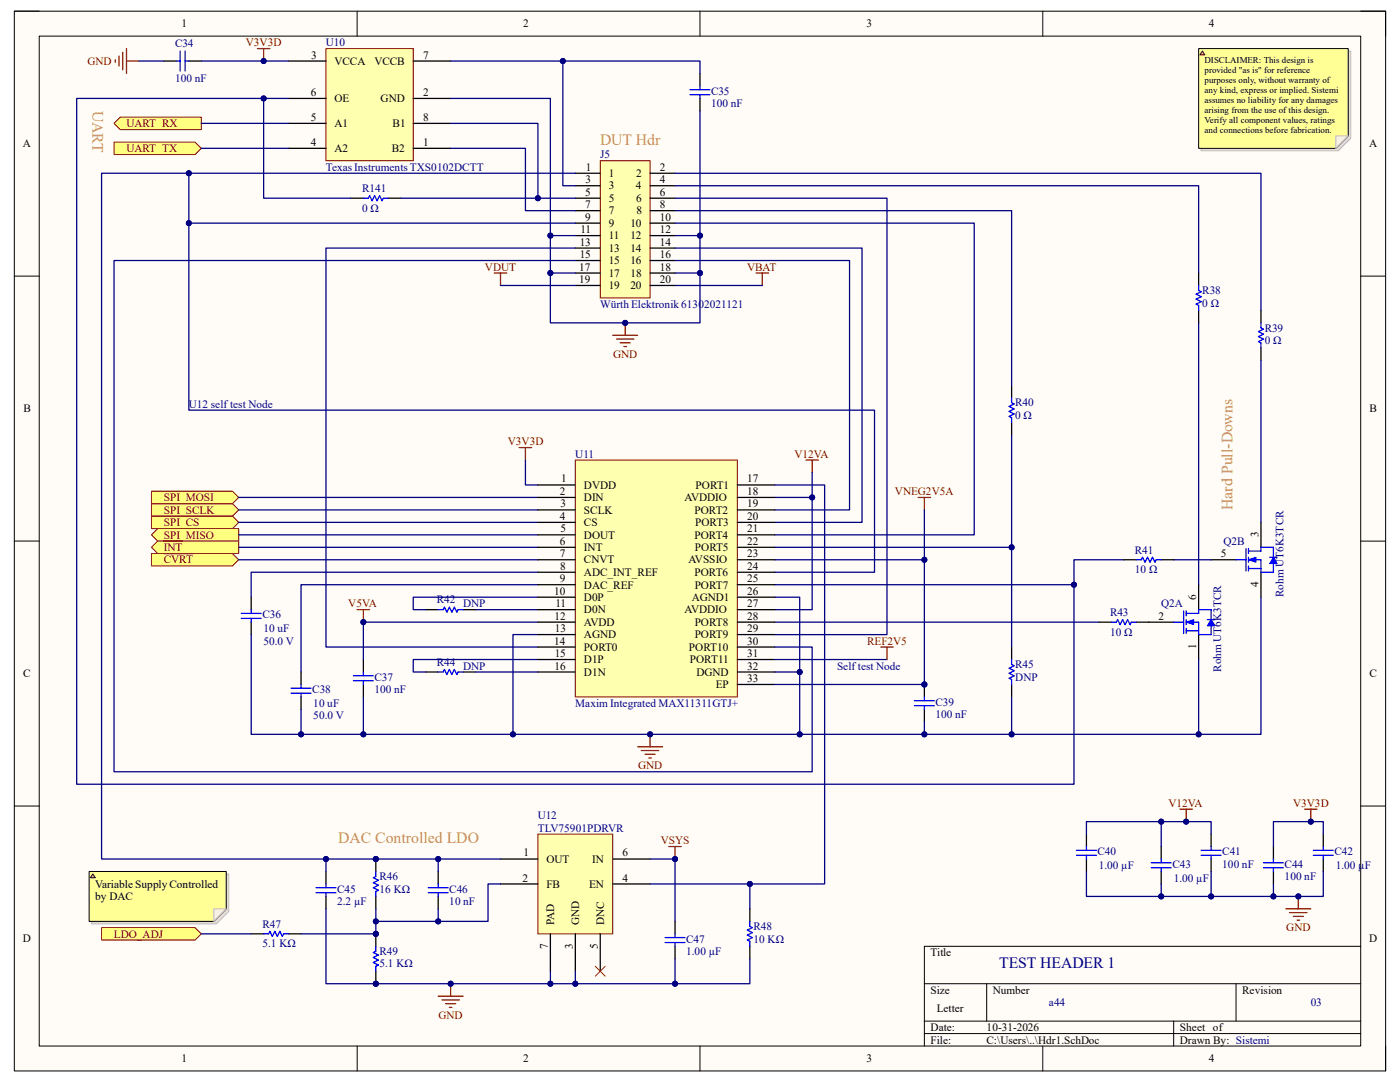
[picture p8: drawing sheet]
<svg xmlns="http://www.w3.org/2000/svg" width="279mm" height="216mm" viewBox="0 0 279 216" stroke-linecap="round" stroke-linejoin="round" font-family="sans-serif">
<path d="M2.9 2.2h273.6v211.5h-273.6z" fill-rule="evenodd" fill="#fffcf8"/>
<path d="M2.9 2.2h273.6v211.5h-273.6z" fill="none" stroke="#000" stroke-width=".2"/>
<path d="M7.8 7.2h263.8v201.5h-263.8z" fill-rule="evenodd" fill="#fffcf8"/>
<g fill="none" stroke="#000" stroke-width=".2">
<path d="M2.9 2.2h4.9M7.8 7.2h263.8v201.5h-263.8zM71.3 2.2v5M139.7 2.2v5M208.1 2.2v5M271.6 2.2h4.9v5M2.9 55.1h4.9M271.6 55.1h4.9M2.9 108h4.9M271.6 108h4.9M2.9 160.8h4.9M271.6 160.8h4.9"/>
<path d="M184.5 196.3h87.1M196.9 196.3v7.5M246.7 196.3v7.5M271.6 188.8h-87.1v19.9M71.3 208.7v5M139.7 208.7v5M184.5 203.8h87.1M184.5 206.2h87.1M208.1 208.7v5M234.2 203.8v4.9M276.5 208.7v5"/>
</g>
<path d="M127.3 149h4.9M128 149.8h3.5M128.7 150.5h2M129.5 151.3h.5M129.7 146.5v2.5" fill="none" stroke="#800000" stroke-width=".25"/>
<circle cx="129.7" cy="146.5" r=".5" fill="#000080"/>
<circle cx="129.7" cy="146.5" r=".5" fill="none" stroke="#000080" stroke-width=".2"/>
<path d="M122.3 66.9h5M123 67.7h3.5M123.8 68.4h2M124.5 69.2h.5M124.8 64.4v2.5" fill="none" stroke="#800000" stroke-width=".25"/>
<circle cx="124.8" cy="64.4" r=".5" fill="#000080"/>
<circle cx="124.8" cy="64.4" r=".5" fill="none" stroke="#000080" stroke-width=".2"/>
<path d="M260.4 161.5h2.4M261.6 161.5v2.4" fill="none" stroke="#800000" stroke-width=".25"/>
<circle cx="261.6" cy="163.9" r=".5" fill="#000080"/>
<circle cx="261.6" cy="163.9" r=".5" fill="none" stroke="#000080" stroke-width=".2"/>
<path d="M254.1 168.9v2.5M254.1 173.9v2.5M264.1 166.4v2.5M264.1 171.4v2.5" fill="none" stroke="#000" stroke-width=".25"/>
<path d="M252.1 173.2h4M252.1 172.2h4M254.1 171.4v.8M254.1 173.2v.7M262.1 169.7h4M262.1 170.7h4M264.1 168.9v.8M264.1 170.7v.7" fill="none" stroke="#00f" stroke-width=".25"/>
<path d="M98.6 54.5h2.5M99.9 54.5v2.5M150.9 54.5h2.5M152.1 54.5v2.5" fill="none" stroke="#800000" stroke-width=".25"/>
<path d="M30.2 100.5h16.2l1.2 1.2-1.2 1.3h-16.2z" fill-rule="evenodd" fill="#ffff80"/>
<path d="M30.2 100.5h16.2l1.2 1.2-1.2 1.3h-16.2z" fill="none" stroke="#800000" stroke-width=".2"/>
<path d="M30.2 98h16.2l1.2 1.3-1.2 1.2h-16.2z" fill-rule="evenodd" fill="#ffff80"/>
<path d="M30.2 98h16.2l1.2 1.3-1.2 1.2h-16.2z" fill="none" stroke="#800000" stroke-width=".2"/>
<path d="M241.7 166.4v2.5M241.7 171.4v2.5" fill="none" stroke="#000" stroke-width=".25"/>
<path d="M236.2 121.9v4.5M236.7 124.1h2.5v2.5M236.7 125.9h2.5M236.7 121.9v1M236.7 123.6v1M236.7 125.4v1M239.2 121.7v.7h-2.5M239.7 170.7h4M239.7 169.7h4M241.7 168.9v.8M241.7 170.7v.7" fill="none" stroke="#00f" stroke-width=".25"/>
<path d="M241.7 123.6l.7 1.3h-1.4z" fill="#00f"/>
<path d="M241.7 123.6l.7 1.3h-1.4z" fill="none" stroke="#00f" stroke-width=".2"/>
<path d="M241 123.6h1.4" fill="none" stroke="#00f" stroke-width=".25"/>
<path d="M236.7 124.1l1.5-.5v1z" fill="#00f"/>
<path d="M236.7 124.1l1.5-.5v1z" fill="none" stroke="#00f" stroke-width=".2"/>
<path d="M239.2 116.7v5M229.3 124.1h4.9M239.2 126.6v5" fill="none" stroke="#000" stroke-width=".25"/>
<path d="M248.7 109.5v4.4M249.2 111.7h2.5v2.5M249.2 113.4h2.5M249.2 109.5v1M249.2 111.2v1M249.2 112.9v1M251.7 109.2v.8h-2.5M234.2 124.1h2M239.2 121.7h2.5v1.9M241.7 124.9v1.7h-2.5" fill="none" stroke="#00f" stroke-width=".25"/>
<path d="M254.1 111.2l.8 1.2h-1.5z" fill="#00f"/>
<path d="M254.1 111.2l.8 1.2h-1.5z" fill="none" stroke="#00f" stroke-width=".2"/>
<path d="M253.4 111.2h1.5" fill="none" stroke="#00f" stroke-width=".25"/>
<path d="M249.2 111.7l1.5-.5v1z" fill="#00f"/>
<path d="M249.2 111.7l1.5-.5v1z" fill="none" stroke="#00f" stroke-width=".2"/>
<g fill="none" stroke="#000" stroke-width=".25">
<path d="M239.2 54.5v2.5M239.2 61.9v2.5M251.7 61.9v2.5M251.7 69.4v2.5M241.7 111.7h5M251.7 104.2v5M251.7 114.2v5M65.1 173.9v2.5M65.1 178.9v2.5M87.5 173.9v2.5M87.5 178.9v2.5M134.7 183.9v2.4"/>
<path d="M134.7 188.8v2.5"/>
</g>
<g fill="none" stroke="#00f" stroke-width=".25">
<path d="M239.2 57v1l.5 .2-1 .5 1 .5-1 .5 1 .5-1 .5 .5 .2v1M251.7 64.4v1l.4 .3-.9 .5 .9 .5-.9 .5 .9 .5-.9 .5 .5 .2v1M246.7 111.7h2M251.7 109.2h2.4v2M254.1 112.4v1.8h-2.4M63.1 177.1h3.9M63.1 178.1h3.9M65.1 176.4v.7M65.1 178.1v.8M85.5 177.1h3.9M85.5 178.1h3.9M87.5 176.4v.7"/>
<path d="M87.5 178.1v.8M132.7 187.1h4M132.7 188.1h4M134.7 186.3v.8M134.7 188.1v.7"/>
</g>
<circle cx="75" cy="171.4" r=".5" fill="#000080"/>
<circle cx="75" cy="171.4" r=".5" fill="none" stroke="#000080" stroke-width=".2"/>
<path d="M75 171.4v2.5" fill="none" stroke="#000" stroke-width=".25"/>
<circle cx="75" cy="171.4" r=".5" fill="#000080"/>
<circle cx="75" cy="171.4" r=".5" fill="none" stroke="#000080" stroke-width=".2"/>
<path d="M75 178.9v2.5" fill="none" stroke="#000" stroke-width=".25"/>
<path d="M75 173.9v1l-.5 .2 1 .5-1 .5 1 .5-1 .5 1 .5-.5 .3v1" fill="none" stroke="#00f" stroke-width=".25"/>
<circle cx="75" cy="186.3" r=".5" fill="#000080"/>
<circle cx="75" cy="186.3" r=".5" fill="none" stroke="#000080" stroke-width=".2"/>
<circle cx="75" cy="196.3" r=".5" fill="#000080"/>
<circle cx="75" cy="196.3" r=".5" fill="none" stroke="#000080" stroke-width=".2"/>
<path d="M75 186.3v2.5" fill="none" stroke="#000" stroke-width=".25"/>
<circle cx="75" cy="186.3" r=".5" fill="#000080"/>
<circle cx="75" cy="186.3" r=".5" fill="none" stroke="#000080" stroke-width=".2"/>
<path d="M75 193.8v2.5" fill="none" stroke="#000" stroke-width=".25"/>
<circle cx="75" cy="196.3" r=".5" fill="#000080"/>
<circle cx="75" cy="196.3" r=".5" fill="none" stroke="#000080" stroke-width=".2"/>
<path d="M52.6 186.3h1l.3-.5 .5 1 .5-1 .5 1 .4-1 .5 1 .3-.5h1M75 188.8v1l-.5 .3 1 .5-1 .5 1 .5-1 .5 1 .5-.5 .2v1" fill="none" stroke="#00f" stroke-width=".25"/>
<path d="M50.1 186.3h2.5M57.6 186.3h2.5" fill="none" stroke="#000" stroke-width=".25"/>
<path d="M87.5 198.8h4.9M88.2 199.5h3.5M89.9 196.3v2.5M88.9 200.3h2M89.7 201h.5" fill="none" stroke="#800000" stroke-width=".25"/>
<circle cx="89.9" cy="196.3" r=".5" fill="#000080"/>
<circle cx="89.9" cy="196.3" r=".5" fill="none" stroke="#000080" stroke-width=".2"/>
<path d="M30.2 103h16.2l1.2 1.2-1.2 1.3h-16.2z" fill-rule="evenodd" fill="#ffff80"/>
<path d="M30.2 103h16.2l1.2 1.2-1.2 1.3h-16.2z" fill="none" stroke="#800000" stroke-width=".2"/>
<path d="M133.5 168.9h2.5M134.7 168.9v2.5" fill="none" stroke="#800000" stroke-width=".25"/>
<circle cx="134.7" cy="171.4" r=".5" fill="#000080"/>
<circle cx="134.7" cy="171.4" r=".5" fill="none" stroke="#000080" stroke-width=".2"/>
<path d="M259.1 178.9v2.5M256.6 181.4h5M257.4 182.1h3.5M258.1 182.9h2M258.9 183.6h.5" fill="none" stroke="#800000" stroke-width=".25"/>
<circle cx="259.1" cy="178.9" r=".5" fill="#000080"/>
<circle cx="259.1" cy="178.9" r=".5" fill="none" stroke="#000080" stroke-width=".2"/>
<path d="M103.6 89.3h2.5M104.9 89.3v2.5" fill="none" stroke="#800000" stroke-width=".25"/>
<path d="M30.2 106.7l1.3-1.2h16.1v2.5h-16.1z" fill-rule="evenodd" fill="#ffff80"/>
<path d="M30.2 106.7l1.3-1.2h16.1v2.5h-16.1z" fill="none" stroke="#800000" stroke-width=".2"/>
<path d="M31.5 108h16.1v2.5h-16.1l-1.3-1.3z" fill-rule="evenodd" fill="#ffff80"/>
<path d="M31.5 108h16.1v2.5h-16.1l-1.3-1.3z" fill="none" stroke="#800000" stroke-width=".2"/>
<path d="M32.7 108h3.7" fill="none" stroke="#800000" stroke-width=".25"/>
<path d="M50.1 119.2v2.5M50.1 124.1v2.5M60.1 134.1v2.5M60.1 139.1v2.5M231.7 168.9v2.5M231.7 173.9v2.5M149.6 181.4v2.5M149.6 188.8v2.5" fill="none" stroke="#000" stroke-width=".25"/>
<g fill="none" stroke="#00f" stroke-width=".25">
<path d="M48.1 122.4h4M48.1 123.4h4M50.1 121.7v.7M50.1 123.4v.7M58.1 137.3h4M58.1 138.3h4M60.1 136.6v.7M60.1 138.3v.8M229.8 172.2h3.9M229.8 173.2h3.9M231.7 171.4v.8M231.7 173.2v.7"/>
<path d="M149.6 183.9v.9l.5 .3-.9 .5 .9 .5-.9 .5 .9 .5-.9 .5 .4 .2v1"/>
</g>
<path d="M30.2 110.5h16.2l1.2 1.2-1.2 1.2h-16.2z" fill-rule="evenodd" fill="#ffff80"/>
<path d="M30.2 110.5h16.2l1.2 1.2-1.2 1.2h-16.2z" fill="none" stroke="#800000" stroke-width=".2"/>
<path d="M32.7 110.5h6" fill="none" stroke="#800000" stroke-width=".25"/>
<path d="M216.8 166.4v2.5M216.8 171.4v2.5" fill="none" stroke="#000" stroke-width=".25"/>
<path d="M214.8 169.7h4M214.8 170.7h4M216.8 168.9v.8M216.8 170.7v.7" fill="none" stroke="#00f" stroke-width=".25"/>
<path d="M107.3 166.4h15v19.9h-15z" fill-rule="evenodd" fill="#ffffb0"/>
<path d="M107.3 166.4h15v19.9h-15z" fill="none" stroke="#800000" stroke-width=".2"/>
<g fill="none" stroke="#000" stroke-width=".25">
<path d="M201.9 76.9v2.5M201.9 84.3v2.5M85 121.7h2.4M85 134.1h2.4M92.4 121.7h2.5M92.4 134.1h2.5M201.9 129.1v2.5M201.9 136.6v2.5M99.9 176.4h7.4M99.9 171.4h7.5M122.3 171.4h7.4M122.3 176.4h7.4"/>
<path d="M109.8 186.3v7.5M114.8 186.3v7.5M119.8 186.3v7.5"/>
</g>
<path d="M201.9 79.4v.9l.5 .3-1 .5 1 .5-1 .5 1 .5-1 .5 .5 .2v1M87.4 121.7h1l.3-.5 .5 .9 .5-.9 .5 .9 .5-.9 .5 .9 .2-.4h1M87.4 134.1h1l.3-.5 .5 1 .5-1 .5 1 .5-1 .5 1 .2-.5h1M201.9 131.6v1l.5 .2-1 .5 1 .5-1 .5 1 .5-1 .5 .5 .3v1" fill="none" stroke="#00f" stroke-width=".25"/>
<path d="M160.8 91.8h2.5M162.1 91.8v2.5M71.3 121.7h2.5M72.5 121.7v2.4" fill="none" stroke="#800000" stroke-width=".25"/>
<circle cx="72.5" cy="124.1" r=".5" fill="#000080"/>
<circle cx="72.5" cy="124.1" r=".5" fill="none" stroke="#000080" stroke-width=".2"/>
<path d="M72.5 131.6v2.5M72.5 136.6v2.5" fill="none" stroke="#000" stroke-width=".25"/>
<path d="M70.5 135.8h4M70.5 134.8h4M72.5 134.1v.7M72.5 135.8v.8" fill="none" stroke="#00f" stroke-width=".25"/>
<path d="M183.2 99.3h2.5M184.5 99.3v2.4" fill="none" stroke="#800000" stroke-width=".25"/>
<circle cx="184.5" cy="136.6" r=".5" fill="#000080"/>
<circle cx="184.5" cy="136.6" r=".5" fill="none" stroke="#000080" stroke-width=".2"/>
<path d="M184.5 136.6v2.5" fill="none" stroke="#000" stroke-width=".25"/>
<circle cx="184.5" cy="136.6" r=".5" fill="#000080"/>
<circle cx="184.5" cy="136.6" r=".5" fill="none" stroke="#000080" stroke-width=".2"/>
<path d="M184.5 141.6v2.4" fill="none" stroke="#000" stroke-width=".25"/>
<path d="M182.5 139.8h4M184.5 139.1v.7M182.5 140.8h4M184.5 140.8v.8" fill="none" stroke="#00f" stroke-width=".25"/>
<path d="M65.1 9.7h17.4v22.4h-17.4z" fill-rule="evenodd" fill="#ffffb0"/>
<path d="M65.1 9.7h17.4v22.4h-17.4z" fill="none" stroke="#800000" stroke-width=".2"/>
<path d="M57.6 12.2h7.5M57.6 19.6h7.5M82.5 12.2h7.4M82.5 19.6h7.4M57.6 24.6h7.5M57.6 29.6h7.5M82.5 24.6h7.4M82.5 29.6h7.4" fill="none" stroke="#000" stroke-width=".25"/>
<path d="M51.4 9.7h2.5M52.6 9.7v2.5" fill="none" stroke="#800000" stroke-width=".25"/>
<circle cx="52.6" cy="12.2" r=".5" fill="#000080"/>
<circle cx="52.6" cy="12.2" r=".5" fill="none" stroke="#000080" stroke-width=".2"/>
<path d="M22.8 24.6l1.2-1.2h16.2v2.5h-16.2z" fill-rule="evenodd" fill="#ffff80"/>
<path d="M22.8 24.6l1.2-1.2h16.2v2.5h-16.2z" fill="none" stroke="#800000" stroke-width=".2"/>
<path d="M22.8 28.4h16.1l1.3 1.2-1.3 1.2h-16.1z" fill-rule="evenodd" fill="#ffff80"/>
<path d="M22.8 28.4h16.1l1.3 1.2-1.3 1.2h-16.1z" fill="none" stroke="#800000" stroke-width=".2"/>
<path d="M32.7 12.2h2.5M37.7 12.2h2.5M139.7 14.7v2.5M139.7 19.6v2.5" fill="none" stroke="#000" stroke-width=".25"/>
<path d="M35.2 12.2h.7M35.9 10.2v4M36.9 10.2v4M36.9 12.2h.8M137.7 18.9h4M137.7 17.9h4M139.7 17.2v.7M139.7 18.9v.7" fill="none" stroke="#00f" stroke-width=".25"/>
<path d="M23 11.9v.5M23.8 11.2v2M24.5 10.4v3.5M25.2 9.7v5M25.2 12.2h2.5" fill="none" stroke="#800000" stroke-width=".25"/>
<path d="M119.8 32.1h9.9v27.4h-9.9z" fill-rule="evenodd" fill="#ffffb0"/>
<path d="M119.8 32.1h9.9v27.4h-9.9z" fill="none" stroke="#800000" stroke-width=".2"/>
<g fill="none" stroke="#000" stroke-width=".25">
<path d="M114.8 34.6h5M114.8 37.1h5M114.8 39.5h5M129.7 34.6h5M129.7 37.1h5M129.7 39.5h5M114.8 42h5M114.8 44.5h5M114.8 47h5M114.8 49.5h5M114.8 52h5M114.8 54.5h5"/>
<path d="M114.8 57h5M129.7 42h5M129.7 44.5h5M129.7 47h5M129.7 49.5h5M129.7 52h5M129.7 54.5h5M129.7 57h5"/>
</g>
<path d="M99.9 57h14.9M114.8 54.5h-5v9.9h29.9v-9.9h-5M134.7 57h17.4" fill="none" stroke="#000080" stroke-width=".25"/>
<circle cx="139.7" cy="54.5" r=".5" fill="#000080"/>
<circle cx="139.7" cy="54.5" r=".5" fill="none" stroke="#000080" stroke-width=".2"/>
<circle cx="124.8" cy="64.4" r=".5" fill="#000080"/>
<circle cx="124.8" cy="64.4" r=".5" fill="none" stroke="#000080" stroke-width=".2"/>
<circle cx="109.8" cy="54.5" r=".5" fill="#000080"/>
<circle cx="109.8" cy="54.5" r=".5" fill="none" stroke="#000080" stroke-width=".2"/>
<path d="M134.7 47h5v7.5" fill="none" stroke="#000080" stroke-width=".25"/>
<circle cx="139.7" cy="54.5" r=".5" fill="#000080"/>
<circle cx="139.7" cy="54.5" r=".5" fill="none" stroke="#000080" stroke-width=".2"/>
<circle cx="139.7" cy="47" r=".5" fill="#000080"/>
<circle cx="139.7" cy="47" r=".5" fill="none" stroke="#000080" stroke-width=".2"/>
<path d="M114.8 47h-5v7.5" fill="none" stroke="#000080" stroke-width=".25"/>
<circle cx="109.8" cy="54.5" r=".5" fill="#000080"/>
<circle cx="109.8" cy="54.5" r=".5" fill="none" stroke="#000080" stroke-width=".2"/>
<circle cx="109.8" cy="47" r=".5" fill="#000080"/>
<circle cx="109.8" cy="47" r=".5" fill="none" stroke="#000080" stroke-width=".2"/>
<path d="M134.7 37.1h104.5v17.4M134.7 34.6h117v27.3M239.2 64.4v52.3M251.7 71.9v32.3M87.5 171.4v2.5" fill="none" stroke="#000080" stroke-width=".25"/>
<circle cx="87.4" cy="171.4" r=".5" fill="#000080"/>
<circle cx="87.4" cy="171.4" r=".5" fill="none" stroke="#000080" stroke-width=".2"/>
<path d="M65.1 171.4v2.5" fill="none" stroke="#000080" stroke-width=".25"/>
<circle cx="65.1" cy="171.4" r=".5" fill="#000080"/>
<circle cx="65.1" cy="171.4" r=".5" fill="none" stroke="#000080" stroke-width=".2"/>
<path d="M75 183.9v2.4h-14.9" fill="none" stroke="#000080" stroke-width=".25"/>
<circle cx="75" cy="186.3" r=".5" fill="#000080"/>
<circle cx="75" cy="186.3" r=".5" fill="none" stroke="#000080" stroke-width=".2"/>
<circle cx="75" cy="183.9" r=".5" fill="#000080"/>
<circle cx="75" cy="183.9" r=".5" fill="none" stroke="#000080" stroke-width=".2"/>
<path d="M75 181.4v2.5h12.5v-2.5" fill="none" stroke="#000080" stroke-width=".25"/>
<circle cx="75" cy="183.9" r=".5" fill="#000080"/>
<circle cx="75" cy="183.9" r=".5" fill="none" stroke="#000080" stroke-width=".2"/>
<circle cx="87.5" cy="183.9" r=".5" fill="#000080"/>
<circle cx="87.5" cy="183.9" r=".5" fill="none" stroke="#000080" stroke-width=".2"/>
<path d="M264.1 166.4v-2.5h-10v5" fill="none" stroke="#000080" stroke-width=".25"/>
<circle cx="261.6" cy="163.9" r=".5" fill="#000080"/>
<circle cx="261.6" cy="163.9" r=".5" fill="none" stroke="#000080" stroke-width=".2"/>
<path d="M154.6 134.1h5v12.4" fill="none" stroke="#000080" stroke-width=".25"/>
<circle cx="159.6" cy="134.1" r=".5" fill="#000080"/>
<circle cx="159.6" cy="134.1" r=".5" fill="none" stroke="#000080" stroke-width=".2"/>
<circle cx="159.6" cy="146.5" r=".5" fill="#000080"/>
<circle cx="159.6" cy="146.5" r=".5" fill="none" stroke="#000080" stroke-width=".2"/>
<path d="M107.4 126.6h-5v19.9" fill="none" stroke="#000080" stroke-width=".25"/>
<circle cx="102.4" cy="146.5" r=".5" fill="#000080"/>
<circle cx="102.4" cy="146.5" r=".5" fill="none" stroke="#000080" stroke-width=".2"/>
<path d="M114.8 49.5h-49.7v79.6h42.3M264.1 173.9v5h-10v-2.5" fill="none" stroke="#000080" stroke-width=".25"/>
<circle cx="254.1" cy="178.9" r=".5" fill="#000080"/>
<circle cx="254.1" cy="178.9" r=".5" fill="none" stroke="#000080" stroke-width=".2"/>
<circle cx="259.1" cy="178.9" r=".5" fill="#000080"/>
<circle cx="259.1" cy="178.9" r=".5" fill="none" stroke="#000080" stroke-width=".2"/>
<path d="M134.7 52h34.8v49.7h-14.9M134.7 49.5h37.3v54.7h-17.4M47.6 99.3h59.8M104.9 91.8v5h2.5M47.6 101.7h59.8M47.6 104.2h59.8M47.6 106.7h59.8M47.6 109.2h59.8M231.7 176.4v2.5h22.4" fill="none" stroke="#000080" stroke-width=".25"/>
<circle cx="231.7" cy="178.9" r=".5" fill="#000080"/>
<circle cx="231.7" cy="178.9" r=".5" fill="none" stroke="#000080" stroke-width=".2"/>
<circle cx="241.7" cy="178.9" r=".5" fill="#000080"/>
<circle cx="241.7" cy="178.9" r=".5" fill="none" stroke="#000080" stroke-width=".2"/>
<circle cx="254.1" cy="178.9" r=".5" fill="#000080"/>
<circle cx="254.1" cy="178.9" r=".5" fill="none" stroke="#000080" stroke-width=".2"/>
<path d="M241.7 173.9v5" fill="none" stroke="#000080" stroke-width=".25"/>
<circle cx="241.7" cy="178.9" r=".5" fill="#000080"/>
<circle cx="241.7" cy="178.9" r=".5" fill="none" stroke="#000080" stroke-width=".2"/>
<path d="M241.7 166.4v-2.5h-10v5" fill="none" stroke="#000080" stroke-width=".25"/>
<circle cx="236.7" cy="163.9" r=".5" fill="#000080"/>
<circle cx="236.7" cy="163.9" r=".5" fill="none" stroke="#000080" stroke-width=".2"/>
<circle cx="231.7" cy="163.9" r=".5" fill="#000080"/>
<circle cx="231.7" cy="163.9" r=".5" fill="none" stroke="#000080" stroke-width=".2"/>
<path d="M162.1 94.3v27.4h-7.5" fill="none" stroke="#000080" stroke-width=".25"/>
<circle cx="162.1" cy="99.3" r=".5" fill="#000080"/>
<circle cx="162.1" cy="99.3" r=".5" fill="none" stroke="#000080" stroke-width=".2"/>
<path d="M154.6 99.3h7.5" fill="none" stroke="#000080" stroke-width=".25"/>
<circle cx="162.1" cy="99.3" r=".5" fill="#000080"/>
<circle cx="162.1" cy="99.3" r=".5" fill="none" stroke="#000080" stroke-width=".2"/>
<path d="M149.6 191.3v5h-14.9" fill="none" stroke="#000080" stroke-width=".25"/>
<circle cx="134.7" cy="196.3" r=".5" fill="#000080"/>
<circle cx="134.7" cy="196.3" r=".5" fill="none" stroke="#000080" stroke-width=".2"/>
<path d="M47.6 111.7h59.8M107.4 116.7h-47.3v17.4M107.4 114.2h-57.3v5M239.2 131.6v14.9" fill="none" stroke="#000080" stroke-width=".25"/>
<circle cx="239.2" cy="146.5" r=".5" fill="#000080"/>
<circle cx="239.2" cy="146.5" r=".5" fill="none" stroke="#000080" stroke-width=".2"/>
<path d="M134.7 39.5h42.3v87.1h-22.4M134.7 44.5h59.7v62.2h-39.8M234.2 111.7h7.5M231.7 163.9h-14.9v2.5" fill="none" stroke="#000080" stroke-width=".25"/>
<circle cx="231.7" cy="163.9" r=".5" fill="#000080"/>
<circle cx="231.7" cy="163.9" r=".5" fill="none" stroke="#000080" stroke-width=".2"/>
<path d="M216.8 173.9v5h14.9" fill="none" stroke="#000080" stroke-width=".25"/>
<circle cx="231.7" cy="178.9" r=".5" fill="#000080"/>
<circle cx="231.7" cy="178.9" r=".5" fill="none" stroke="#000080" stroke-width=".2"/>
<path d="M114.8 44.5h-77.1v37.3h136.8v32.4h-19.9" fill="none" stroke="#000080" stroke-width=".25"/>
<circle cx="37.7" cy="44.5" r=".5" fill="#000080"/>
<circle cx="37.7" cy="44.5" r=".5" fill="none" stroke="#000080" stroke-width=".2"/>
<path d="M65.1 181.4v14.9h69.6v-5" fill="none" stroke="#000080" stroke-width=".25"/>
<circle cx="75" cy="196.3" r=".5" fill="#000080"/>
<circle cx="75" cy="196.3" r=".5" fill="none" stroke="#000080" stroke-width=".2"/>
<circle cx="89.9" cy="196.3" r=".5" fill="#000080"/>
<circle cx="89.9" cy="196.3" r=".5" fill="none" stroke="#000080" stroke-width=".2"/>
<circle cx="109.8" cy="196.3" r=".5" fill="#000080"/>
<circle cx="109.8" cy="196.3" r=".5" fill="none" stroke="#000080" stroke-width=".2"/>
<circle cx="114.8" cy="196.3" r=".5" fill="#000080"/>
<circle cx="114.8" cy="196.3" r=".5" fill="none" stroke="#000080" stroke-width=".2"/>
<circle cx="134.7" cy="196.3" r=".5" fill="#000080"/>
<circle cx="134.7" cy="196.3" r=".5" fill="none" stroke="#000080" stroke-width=".2"/>
<path d="M99.9 176.4h-2.5v7.5h-9.9" fill="none" stroke="#000080" stroke-width=".25"/>
<circle cx="87.5" cy="183.9" r=".5" fill="#000080"/>
<circle cx="87.5" cy="183.9" r=".5" fill="none" stroke="#000080" stroke-width=".2"/>
<path d="M129.7 171.4h5v12.5" fill="none" stroke="#000080" stroke-width=".25"/>
<circle cx="134.7" cy="171.4" r=".5" fill="#000080"/>
<circle cx="134.7" cy="171.4" r=".5" fill="none" stroke="#000080" stroke-width=".2"/>
<path d="M109.8 193.8v2.5" fill="none" stroke="#000080" stroke-width=".25"/>
<circle cx="109.8" cy="196.3" r=".5" fill="#000080"/>
<circle cx="109.8" cy="196.3" r=".5" fill="none" stroke="#000080" stroke-width=".2"/>
<path d="M114.8 193.8v2.5" fill="none" stroke="#000080" stroke-width=".25"/>
<circle cx="114.8" cy="196.3" r=".5" fill="#000080"/>
<circle cx="114.8" cy="196.3" r=".5" fill="none" stroke="#000080" stroke-width=".2"/>
<path d="M129.7 176.4h19.9" fill="none" stroke="#000080" stroke-width=".25"/>
<circle cx="149.6" cy="176.4" r=".5" fill="#000080"/>
<circle cx="149.6" cy="176.4" r=".5" fill="none" stroke="#000080" stroke-width=".2"/>
<path d="M60.1 141.6v4.9" fill="none" stroke="#000080" stroke-width=".25"/>
<circle cx="60.1" cy="146.5" r=".5" fill="#000080"/>
<circle cx="60.1" cy="146.5" r=".5" fill="none" stroke="#000080" stroke-width=".2"/>
<path d="M107.4 119.2h-24.9v2.5h2.5M94.9 121.7h12.5M94.9 134.1h12.5M107.4 131.6h-24.9v2.5h2.5M201.9 139.1v7.4" fill="none" stroke="#000080" stroke-width=".25"/>
<circle cx="201.9" cy="146.5" r=".5" fill="#000080"/>
<circle cx="201.9" cy="146.5" r=".5" fill="none" stroke="#000080" stroke-width=".2"/>
<path d="M154.6 109.2h47.3v19.9" fill="none" stroke="#000080" stroke-width=".25"/>
<circle cx="201.9" cy="109.2" r=".5" fill="#000080"/>
<circle cx="201.9" cy="109.2" r=".5" fill="none" stroke="#000080" stroke-width=".2"/>
<path d="M201.9 86.8v22.4" fill="none" stroke="#000080" stroke-width=".25"/>
<circle cx="201.9" cy="109.2" r=".5" fill="#000080"/>
<circle cx="201.9" cy="109.2" r=".5" fill="none" stroke="#000080" stroke-width=".2"/>
<path d="M134.7 42h67.2v34.9M184.5 101.7v10h-29.9" fill="none" stroke="#000080" stroke-width=".25"/>
<circle cx="184.5" cy="111.7" r=".5" fill="#000080"/>
<circle cx="184.5" cy="111.7" r=".5" fill="none" stroke="#000080" stroke-width=".2"/>
<path d="M184.5 144v2.5" fill="none" stroke="#000080" stroke-width=".25"/>
<circle cx="184.5" cy="146.5" r=".5" fill="#000080"/>
<circle cx="184.5" cy="146.5" r=".5" fill="none" stroke="#000080" stroke-width=".2"/>
<path d="M154.6 119.2h5v14.9" fill="none" stroke="#000080" stroke-width=".25"/>
<circle cx="159.6" cy="134.1" r=".5" fill="#000080"/>
<circle cx="159.6" cy="134.1" r=".5" fill="none" stroke="#000080" stroke-width=".2"/>
<path d="M72.5 139.1v7.4" fill="none" stroke="#000080" stroke-width=".25"/>
<circle cx="72.5" cy="146.5" r=".5" fill="#000080"/>
<circle cx="72.5" cy="146.5" r=".5" fill="none" stroke="#000080" stroke-width=".2"/>
<path d="M107.4 124.1h-34.9v7.5" fill="none" stroke="#000080" stroke-width=".25"/>
<circle cx="72.5" cy="124.1" r=".5" fill="#000080"/>
<circle cx="72.5" cy="124.1" r=".5" fill="none" stroke="#000080" stroke-width=".2"/>
<path d="M89.9 19.6h19.9v27.4" fill="none" stroke="#000080" stroke-width=".25"/>
<circle cx="109.8" cy="47" r=".5" fill="#000080"/>
<circle cx="109.8" cy="47" r=".5" fill="none" stroke="#000080" stroke-width=".2"/>
<path d="M89.9 12.2h22.4v24.9h2.5" fill="none" stroke="#000080" stroke-width=".25"/>
<circle cx="112.3" cy="12.2" r=".5" fill="#000080"/>
<circle cx="112.3" cy="12.2" r=".5" fill="none" stroke="#000080" stroke-width=".2"/>
<path d="M89.9 24.6h17.5v14.9h7.4" fill="none" stroke="#000080" stroke-width=".25"/>
<circle cx="107.3" cy="39.5" r=".5" fill="#000080"/>
<circle cx="107.3" cy="39.5" r=".5" fill="none" stroke="#000080" stroke-width=".2"/>
<path d="M40.2 24.6h17.4M40.2 29.6h17.4M89.9 29.6h15v12.4h9.9M139.7 22.1v24.9" fill="none" stroke="#000080" stroke-width=".25"/>
<circle cx="139.7" cy="47" r=".5" fill="#000080"/>
<circle cx="139.7" cy="47" r=".5" fill="none" stroke="#000080" stroke-width=".2"/>
<path d="M112.3 12.2h27.4v2.5" fill="none" stroke="#000080" stroke-width=".25"/>
<circle cx="112.3" cy="12.2" r=".5" fill="#000080"/>
<circle cx="112.3" cy="12.2" r=".5" fill="none" stroke="#000080" stroke-width=".2"/>
<path d="M40.2 12.2h17.4" fill="none" stroke="#000080" stroke-width=".25"/>
<circle cx="52.6" cy="12.2" r=".5" fill="#000080"/>
<circle cx="52.6" cy="12.2" r=".5" fill="none" stroke="#000080" stroke-width=".2"/>
<path d="M27.7 12.2h5M154.6 116.7h59.7M154.6 124.1h64.7" fill="none" stroke="#000080" stroke-width=".25"/>
<circle cx="214.3" cy="116.7" r=".5" fill="#000080"/>
<circle cx="214.3" cy="116.7" r=".5" fill="none" stroke="#000080" stroke-width=".2"/>
<path d="M57.6 19.6h-42.3v136.9h199v-44.8h10" fill="none" stroke="#000080" stroke-width=".25"/>
<circle cx="214.3" cy="116.7" r=".5" fill="#000080"/>
<circle cx="214.3" cy="116.7" r=".5" fill="none" stroke="#000080" stroke-width=".2"/>
<circle cx="52.6" cy="19.6" r=".5" fill="#000080"/>
<circle cx="52.6" cy="19.6" r=".5" fill="none" stroke="#000080" stroke-width=".2"/>
<path d="M235.5 161.5h2.5M236.7 161.5v2.4" fill="none" stroke="#800000" stroke-width=".25"/>
<circle cx="236.7" cy="163.9" r=".5" fill="#000080"/>
<circle cx="236.7" cy="163.9" r=".5" fill="none" stroke="#000080" stroke-width=".2"/>
<path d="M114.8 91.8h32.4v47.3h-32.4z" fill-rule="evenodd" fill="#ffffb0"/>
<path d="M114.8 91.8h32.4v47.3h-32.4z" fill="none" stroke="#800000" stroke-width=".2"/>
<g fill="none" stroke="#000" stroke-width=".25">
<path d="M107.4 96.8h7.4M107.4 99.3h7.4M147.2 96.8h7.4M147.2 99.3h7.4M107.4 116.7h7.4M107.4 119.2h7.4M107.4 101.7h7.4M107.4 104.2h7.4M107.4 106.7h7.4M107.4 109.2h7.4M107.4 111.7h7.4M107.4 114.2h7.4"/>
<path d="M147.2 116.7h7.4M147.2 119.2h7.4M147.2 101.7h7.4M147.2 104.2h7.4M147.2 106.7h7.4M147.2 109.2h7.4M147.2 111.7h7.4M147.2 114.2h7.4M107.4 121.7h7.4M107.4 124.1h7.4M107.4 126.6h7.4M107.4 129.1h7.4"/>
<path d="M107.4 131.6h7.4M107.4 134.1h7.4M147.2 121.7h7.4M147.2 124.1h7.4M147.2 126.6h7.4M147.2 129.1h7.4M147.2 131.6h7.4M147.2 134.1h7.4M147.2 136.6h7.4"/>
</g>
<path d="M251.7 119.2v27.3h-201.6v-19.9" fill="none" stroke="#000080" stroke-width=".25"/>
<circle cx="60.1" cy="146.5" r=".5" fill="#000080"/>
<circle cx="60.1" cy="146.5" r=".5" fill="none" stroke="#000080" stroke-width=".2"/>
<circle cx="72.5" cy="146.5" r=".5" fill="#000080"/>
<circle cx="72.5" cy="146.5" r=".5" fill="none" stroke="#000080" stroke-width=".2"/>
<circle cx="102.4" cy="146.5" r=".5" fill="#000080"/>
<circle cx="102.4" cy="146.5" r=".5" fill="none" stroke="#000080" stroke-width=".2"/>
<circle cx="129.7" cy="146.5" r=".5" fill="#000080"/>
<circle cx="129.7" cy="146.5" r=".5" fill="none" stroke="#000080" stroke-width=".2"/>
<circle cx="159.6" cy="146.5" r=".5" fill="#000080"/>
<circle cx="159.6" cy="146.5" r=".5" fill="none" stroke="#000080" stroke-width=".2"/>
<circle cx="184.5" cy="146.5" r=".5" fill="#000080"/>
<circle cx="184.5" cy="146.5" r=".5" fill="none" stroke="#000080" stroke-width=".2"/>
<circle cx="201.9" cy="146.5" r=".5" fill="#000080"/>
<circle cx="201.9" cy="146.5" r=".5" fill="none" stroke="#000080" stroke-width=".2"/>
<circle cx="239.2" cy="146.5" r=".5" fill="#000080"/>
<circle cx="239.2" cy="146.5" r=".5" fill="none" stroke="#000080" stroke-width=".2"/>
<path d="M184.5 111.7v24.9h-29.9" fill="none" stroke="#000080" stroke-width=".25"/>
<circle cx="184.5" cy="136.6" r=".5" fill="#000080"/>
<circle cx="184.5" cy="136.6" r=".5" fill="none" stroke="#000080" stroke-width=".2"/>
<circle cx="184.5" cy="111.7" r=".5" fill="#000080"/>
<circle cx="184.5" cy="111.7" r=".5" fill="none" stroke="#000080" stroke-width=".2"/>
<path d="M154.6 96.8h10v79.6h-15v5" fill="none" stroke="#000080" stroke-width=".25"/>
<circle cx="149.6" cy="176.4" r=".5" fill="#000080"/>
<circle cx="149.6" cy="176.4" r=".5" fill="none" stroke="#000080" stroke-width=".2"/>
<path d="M154.6 131.6h22.4" fill="none" stroke="#000080" stroke-width=".25"/>
<path d="M175.8 129.1h2.5M177 129.1v2.5" fill="none" stroke="#800000" stroke-width=".25"/>
<path d="M20.3 185.1h18.6l1.3 1.2-1.3 1.3h-18.6z" fill-rule="evenodd" fill="#ffff80"/>
<path d="M20.3 185.1h18.6l1.3 1.2-1.3 1.3h-18.6z" fill="none" stroke="#800000" stroke-width=".2"/>
<path d="M114.8 34.6h-94.5v136.8h79.6M114.8 52h-92v102h139.3v-24.9h-7.5M40.2 186.3h9.9" fill="none" stroke="#000080" stroke-width=".25"/>
<path d="M118.8 192.8l2 2M120.8 192.8l-2 2" fill="none" stroke="#f00" stroke-width=".2"/>
<path d="M224.3 111.7h2.5M231.7 111.7h2.5M219.3 124.1h2.5M226.8 124.1h2.5" fill="none" stroke="#000" stroke-width=".25"/>
<path d="M226.8 111.7h1l.2-.5 .5 1 .5-1 .5 1 .5-1 .5 1 .2-.5h1M221.8 124.1h1l.2-.5 .5 1 .5-1 .5 1 .5-1 .5 1 .3-.5h1" fill="none" stroke="#00f" stroke-width=".25"/>
<circle cx="37.7" cy="34.6" r=".5" fill="#000080"/>
<circle cx="37.7" cy="34.6" r=".5" fill="none" stroke="#000080" stroke-width=".2"/>
<circle cx="65.1" cy="171.4" r=".5" fill="#000080"/>
<circle cx="65.1" cy="171.4" r=".5" fill="none" stroke="#000080" stroke-width=".2"/>
<circle cx="75" cy="171.4" r=".5" fill="#000080"/>
<circle cx="75" cy="171.4" r=".5" fill="none" stroke="#000080" stroke-width=".2"/>
<circle cx="87.4" cy="171.4" r=".5" fill="#000080"/>
<circle cx="87.4" cy="171.4" r=".5" fill="none" stroke="#000080" stroke-width=".2"/>
<path d="M37.7 34.6v9.9" fill="none" stroke="#000080" stroke-width=".25"/>
<circle cx="37.7" cy="44.5" r=".5" fill="#000080"/>
<circle cx="37.7" cy="44.5" r=".5" fill="none" stroke="#000080" stroke-width=".2"/>
<circle cx="37.7" cy="34.6" r=".5" fill="#000080"/>
<circle cx="37.7" cy="34.6" r=".5" fill="none" stroke="#000080" stroke-width=".2"/>
<path d="M70 39.5h2.5M77.5 39.5h2.5" fill="none" stroke="#000" stroke-width=".25"/>
<path d="M72.5 39.5h1l.3-.5 .5 1 .5-1 .5 1 .5-1 .5 1 .2-.5h1" fill="none" stroke="#00f" stroke-width=".25"/>
<path d="M52.6 19.6v19.9h17.4" fill="none" stroke="#000080" stroke-width=".25"/>
<circle cx="52.6" cy="19.6" r=".5" fill="#000080"/>
<circle cx="52.6" cy="19.6" r=".5" fill="none" stroke="#000080" stroke-width=".2"/>
<path d="M80 39.5h27.4" fill="none" stroke="#000080" stroke-width=".25"/>
<circle cx="107.3" cy="39.5" r=".5" fill="#000080"/>
<circle cx="107.3" cy="39.5" r=".5" fill="none" stroke="#000080" stroke-width=".2"/>
<path d="M18.3 174.4h27.4v7.5l-2.5 2.5h-24.9z" fill-rule="evenodd" fill="#e0ddd7"/>
<path d="M18.3 174.4h27.4v7.5l-2.5 2.5h-24.9z" fill="none" stroke="#bfbdba" stroke-width=".2"/>
<path d="M17.8 173.9h27.4v7.5l-2.5 2.5h-24.9z" fill-rule="evenodd" fill="#ffff96"/>
<path d="M17.8 173.9h27.4v7.5l-2.5 2.5h-24.9z" fill="none" stroke="#000" stroke-width=".2"/>
<path d="M42.7 181.4h2.5l-2.5 2.5z" fill="#f2f0d8"/>
<path d="M42.7 181.4h2.5l-2.5 2.5z" fill="none" stroke="#bfbdba" stroke-width=".2"/>
<path d="M18.5 174.4l.5 .7h-1z" fill="#ffcc78"/>
<path d="M18.5 174.4l.5 .7h-1z" fill="none" stroke="#300" stroke-width=".2"/>
<path d="M239.7 10.2h29.9v17.4l-2.5 2.5h-27.4z" fill-rule="evenodd" fill="#e0ddd7"/>
<path d="M239.7 10.2h29.9v17.4l-2.5 2.5h-27.4z" fill="none" stroke="#bfbdba" stroke-width=".2"/>
<path d="M239.2 9.7h29.9v17.4l-2.5 2.5h-27.4z" fill-rule="evenodd" fill="#ffff96"/>
<path d="M239.2 9.7h29.9v17.4l-2.5 2.5h-27.4z" fill="none" stroke="#000" stroke-width=".2"/>
<path d="M266.6 27.1h2.5l-2.5 2.5z" fill="#f2f0d8"/>
<path d="M266.6 27.1h2.5l-2.5 2.5z" fill="none" stroke="#bfbdba" stroke-width=".2"/>
<path d="M240 10.2l.5 .7h-1z" fill="#ffcc78"/>
<path d="M240 10.2l.5 .7h-1z" fill="none" stroke="#300" stroke-width=".2"/>
<g font-size="3.1" fill="#e69138">
<text x="18.5" y="22.1" transform="rotate(90 18.5 22.1)">UART</text>
<text x="119.8" y="28.9">DUT Hdr</text>
<text x="246" y="101.7" transform="rotate(-90 246 101.7)">Hard Pull-Downs</text>
<text x="67.5" y="168.2">DAC Controlled LDO</text>
</g>
<text font-size="3.1" fill="#000080" x="199.4" y="193.1">TEST HEADER 1</text>
<g font-size="2.2">
<text x="36.2" y="5.5">1</text>
<text x="104.4" y="5.5">2</text>
<text x="172.9" y="5.5">3</text>
<text x="241.3" y="5.5">4</text>
<text x="62.1" y="11.7">3</text>
<text x="84.5" y="11.7">7</text>
<text x="66.8" y="13">VCCA</text>
<text x="74.7" y="13">VCCB</text>
<text x="62" y="19.1">6</text>
<text x="66.8" y="20.4">OE</text>
<text x="75.9" y="20.4">GND</text>
<text x="84.5" y="19.1">2</text>
<text x="4.5" y="29.4">A</text>
<text x="62" y="29.1">4</text>
<text x="62.1" y="24.1">5</text>
<text x="66.8" y="25.4">A1</text>
<text x="78.4" y="25.4">B1</text>
<text x="84.5" y="29.1">1</text>
<text x="84.5" y="24.1">8</text>
<text x="273.2" y="29.4">A</text>
<text x="66.8" y="30.4">A2</text>
<text x="78.2" y="30.4">B2</text>
<text x="116.9" y="34.1">1</text>
<text x="121.5" y="35.3">1</text>
<text x="127" y="35.3">2</text>
<text x="131.7" y="34.1">2</text>
<text x="116.8" y="41.5">7</text>
<text x="116.8" y="39.1">5</text>
<text x="116.8" y="36.6">3</text>
<text x="121.5" y="37.8">3</text>
<text x="121.5" y="40.3">5</text>
<text x="126.9" y="37.8">4</text>
<text x="127" y="40.3">6</text>
<text x="131.7" y="36.6">4</text>
<text x="131.7" y="39.1">6</text>
<text x="131.7" y="41.5">8</text>
<text x="115.8" y="46.5">11</text>
<text x="116.8" y="44">9</text>
<text x="121.5" y="42.8">7</text>
<text x="121.5" y="45.3">9</text>
<text x="121.5" y="47.8">11</text>
<text x="125.8" y="45.3">10</text>
<text x="125.8" y="47.8">12</text>
<text x="127" y="42.8">8</text>
<text x="131.7" y="44">10</text>
<text x="131.7" y="46.5">12</text>
<text x="115.6" y="54">17</text>
<text x="115.7" y="49">13</text>
<text x="115.7" y="51.5">15</text>
<text x="121.5" y="50.2">13</text>
<text x="121.5" y="52.7">15</text>
<text x="125.8" y="50.2">14</text>
<text x="125.8" y="52.7">16</text>
<text x="131.7" y="49">14</text>
<text x="131.7" y="51.5">16</text>
<text x="131.7" y="54">18</text>
<text x="115.6" y="56.5">19</text>
<text x="121.5" y="55.2">17</text>
<text x="121.5" y="57.7">19</text>
<text x="125.8" y="57.7">20</text>
<text x="125.9" y="55.2">18</text>
<text x="131.7" y="56.5">20</text>
<text x="4.7" y="82.3">B</text>
<text x="273.3" y="82.3">B</text>
<text x="111.8" y="98.8">2</text>
<text x="111.8" y="101.3">3</text>
<text x="112" y="96.3">1</text>
<text x="116.5" y="97.5">DVDD</text>
<text x="116.5" y="100">DIN</text>
<text x="136.6" y="100">AVDDIO</text>
<text x="138.8" y="97.5">PORT1</text>
<text x="149.1" y="96.3">17</text>
<text x="149.1" y="98.8">18</text>
<text x="149.1" y="101.3">19</text>
<text x="111.8" y="103.8">4</text>
<text x="111.8" y="106.2">5</text>
<text x="116.5" y="102.5">SCLK</text>
<text x="116.5" y="105">CS</text>
<text x="116.5" y="107.5">DOUT</text>
<text x="138.6" y="102.5">PORT2</text>
<text x="138.6" y="107.5">PORT4</text>
<text x="138.7" y="105">PORT3</text>
<text x="149.1" y="103.8">20</text>
<text x="149.1" y="106.2">21</text>
<text x="251.2" y="107.2" transform="rotate(-90 251.2 107.2)">3</text>
<text x="111.8" y="108.7">6</text>
<text x="111.8" y="111.2">7</text>
<text x="111.8" y="113.7">8</text>
<text x="116.5" y="110">INT</text>
<text x="116.5" y="112.4">CNVT</text>
<text x="137.4" y="112.4">AVSSIO</text>
<text x="138.7" y="110">PORT5</text>
<text x="149.1" y="108.7">22</text>
<text x="149.1" y="111.2">23</text>
<text x="149.1" y="113.7">24</text>
<text x="243.7" y="111.2">5</text>
<text x="110.6" y="118.7">10</text>
<text x="111.8" y="116.2">9</text>
<text x="116.5" y="114.9">ADC_INT_REF</text>
<text x="116.5" y="117.4">DAC_REF</text>
<text x="116.5" y="119.9">D0P</text>
<text x="138" y="119.9">AGND1</text>
<text x="138.6" y="114.9">PORT6</text>
<text x="138.6" y="117.4">PORT7</text>
<text x="149.1" y="116.2">25</text>
<text x="149.1" y="118.7">26</text>
<text x="238.7" y="119.7" transform="rotate(-90 238.7 119.7)">6</text>
<text x="251.2" y="117.2" transform="rotate(-90 251.2 117.2)">4</text>
<text x="110.7" y="123.7">12</text>
<text x="110.8" y="121.2">11</text>
<text x="116.5" y="122.4">D0N</text>
<text x="116.5" y="124.9">AVDD</text>
<text x="136.6" y="122.4">AVDDIO</text>
<text x="138.6" y="124.9">PORT8</text>
<text x="149.1" y="121.2">27</text>
<text x="149.1" y="123.7">28</text>
<text x="231.2" y="123.7">2</text>
<text x="110.6" y="128.6">14</text>
<text x="110.7" y="131.1">15</text>
<text x="110.7" y="126.2">13</text>
<text x="116.5" y="127.4">AGND</text>
<text x="116.5" y="129.9">PORT0</text>
<text x="137.5" y="129.9">PORT10</text>
<text x="138.6" y="127.4">PORT9</text>
<text x="149.1" y="126.2">29</text>
<text x="149.1" y="128.6">30</text>
<text x="149.1" y="131.1">31</text>
<text x="238.7" y="129.5" transform="rotate(-90 238.7 129.5)">1</text>
<text x="4.6" y="135.2">C</text>
<text x="110.7" y="133.6">16</text>
<text x="116.5" y="132.3">D1P</text>
<text x="116.5" y="134.8">D1N</text>
<text x="137.7" y="132.3">PORT11</text>
<text x="139" y="134.8">DGND</text>
<text x="142.8" y="137.3">EP</text>
<text x="149.1" y="133.6">32</text>
<text x="149.1" y="136.1">33</text>
<text x="273.3" y="135.2">C</text>
<text x="104.5" y="170.9">1</text>
<text x="109.1" y="172.2">OUT</text>
<text x="118.2" y="172.2">IN</text>
<text x="124.2" y="170.9">6</text>
<text x="19" y="177.1">Variable Supply Controlled</text>
<text x="19" y="179.6">by DAC</text>
<text x="104.3" y="175.9">2</text>
<text x="109.1" y="177.1">FB</text>
<text x="117.6" y="177.1">EN</text>
<text x="124.2" y="175.9">4</text>
<text x="110.6" y="184.6" transform="rotate(-90 110.6 184.6)">PAD</text>
<text x="115.6" y="184.6" transform="rotate(-90 115.6 184.6)">GND</text>
<text x="120.6" y="184.6" transform="rotate(-90 120.6 184.6)">DNC</text>
<text x="4.6" y="188">D</text>
<text x="109.3" y="189.4" transform="rotate(-90 109.3 189.4)">7</text>
<text x="114.3" y="189.3" transform="rotate(-90 114.3 189.3)">3</text>
<text x="119.3" y="189.3" transform="rotate(-90 119.3 189.3)">5</text>
<text x="185.7" y="190.8">Title</text>
<text x="273.3" y="188">D</text>
<text x="185.7" y="198.3">Size</text>
<text x="186.9" y="202">Letter</text>
<text x="198.1" y="198.3">Number</text>
<text x="247.9" y="198.3">Revision</text>
<text x="185.7" y="205.7">Date:</text>
<text x="185.7" y="208.2">File:</text>
<text x="196.9" y="208.2">C:\Users\..\Hdr1.SchDoc</text>
<text x="196.9" y="205.7">10-31-2026</text>
<text x="235.5" y="208.2">Drawn By: Sistemi</text>
<text x="235.5" y="205.7">Sheet of</text>
<text x="36.2" y="212">1</text>
<text x="104.4" y="212">2</text>
<text x="172.9" y="212">3</text>
<text x="241.3" y="212">4</text>
</g>
<g font-size="2.2" fill="#000080">
<text x="34.9" y="9.4">C34</text>
<text x="65" y="9.2">U10</text>
<text x="34.9" y="16.4">100 nF</text>
<text x="141.9" y="21.4">100 nF</text>
<text x="141.9" y="18.9">C35</text>
<text x="65" y="34.1">Texas Instruments TXS0102DCTT</text>
<text x="119.8" y="31.6">J5</text>
<text x="72.3" y="38.3">R141</text>
<text x="72.3" y="42.3">0 Ω</text>
<text x="239.9" y="58.7">R38</text>
<text x="119.8" y="61.5">Würth Elektronik 61302021121</text>
<text x="239.9" y="61.2">0 Ω</text>
<text x="252.4" y="68.7">0 Ω</text>
<text x="252.4" y="66.2">R39</text>
<text x="37.7" y="81.4">U12 self test Node</text>
<text x="202.6" y="83.6">0 Ω</text>
<text x="202.6" y="81.1">R40</text>
<text x="114.8" y="91.3">U11</text>
<text x="226.5" y="110.4">R41</text>
<text x="244.2" y="108.7">Q2B</text>
<text x="226.5" y="114.4">10 Ω</text>
<text x="256.1" y="119.2" transform="rotate(-90 256.1 119.2)">Rohm UT6K3TCR</text>
<text x="52.4" y="123.4">C36</text>
<text x="87.2" y="120.4">R42</text>
<text x="92.4" y="121.2">DNP</text>
<text x="221.5" y="122.9">R43</text>
<text x="231.7" y="121.2">Q2A</text>
<text x="52.6" y="126.2">10 uF</text>
<text x="52.6" y="128.6">50.0 V</text>
<text x="221.5" y="126.9">10 Ω</text>
<text x="74.7" y="135.8">C37</text>
<text x="87.2" y="132.8">R44</text>
<text x="92.4" y="133.6">DNP</text>
<text x="167" y="133.6">Self test Node</text>
<text x="202.6" y="135.8">DNP</text>
<text x="202.6" y="133.3">R45</text>
<text x="243.7" y="134.1" transform="rotate(-90 243.7 134.1)">Rohm UT6K3TCR</text>
<text x="62.3" y="138.3">C38</text>
<text x="62.5" y="141.1">10 uF</text>
<text x="62.5" y="143.6">50.0 V</text>
<text x="74.7" y="138.3">100 nF</text>
<text x="114.8" y="141.1">Maxim Integrated MAX11311GTJ+</text>
<text x="186.7" y="143.3">100 nF</text>
<text x="186.7" y="140.8">C39</text>
<text x="107.3" y="163.4">U12</text>
<text x="107.3" y="165.9">TLV75901PDRVR</text>
<text x="219" y="170.6">C40</text>
<text x="219.3" y="173.4">1.00 µF</text>
<text x="234" y="173.1">C43</text>
<text x="243.9" y="173.1">100 nF</text>
<text x="243.9" y="170.6">C41</text>
<text x="256.4" y="173.1">C44</text>
<text x="266.3" y="170.6">C42</text>
<text x="266.6" y="173.4">1.00 µF</text>
<text x="67.3" y="178.1">C45</text>
<text x="75.7" y="178.1">16 KΩ</text>
<text x="75.7" y="175.6">R46</text>
<text x="89.7" y="178.1">C46</text>
<text x="234.2" y="175.9">1.00 µF</text>
<text x="256.4" y="175.6">100 nF</text>
<text x="52.4" y="185.1">R47</text>
<text x="67.3" y="180.6">2.2 µF</text>
<text x="89.7" y="180.6">10 nF</text>
<text x="150.4" y="185.6">R48</text>
<text x="52.4" y="189.1">5.1 KΩ</text>
<text x="75.7" y="190.6">R49</text>
<text x="136.9" y="190.6">1.00 µF</text>
<text x="136.9" y="188.1">C47</text>
<text x="150.4" y="188.1">10 KΩ</text>
<text x="75.7" y="193">5.1 KΩ</text>
<text x="209.3" y="200.8">a44</text>
<text x="261.6" y="200.8">03</text>
</g>
<g font-size="2.2" fill="#800000">
<text x="49.1" y="9.2">V3V3D</text>
<text x="17.4" y="13">GND</text>
<text x="25.2" y="25.4">UART_RX</text>
<text x="25.2" y="30.4">UART_TX</text>
<text x="96.8" y="54">VDUT</text>
<text x="149.1" y="54">VBAT</text>
<text x="122.3" y="71.4">GND</text>
<text x="101.3" y="88.8">V3V3D</text>
<text x="158.5" y="91.3">V12VA</text>
<text x="32.7" y="100">SPI_MOSI</text>
<text x="178.6" y="98.8">VNEG2V5A</text>
<text x="32.7" y="102.5">SPI_SCLK</text>
<text x="32.7" y="105">SPI_CS</text>
<text x="32.7" y="107.5">SPI_MISO</text>
<text x="32.7" y="110">INT</text>
<text x="32.7" y="112.4">CVRT</text>
<text x="69.5" y="121.2">V5VA</text>
<text x="173.1" y="128.6">REF2V5</text>
<text x="127.3" y="153.5">GND</text>
<text x="233.2" y="161">V12VA</text>
<text x="258.1" y="161">V3V3D</text>
<text x="131.9" y="168.4">VSYS</text>
<text x="256.7" y="185.8">GND</text>
<text x="22.7" y="187.1">LDO_ADJ</text>
<text x="87.5" y="203.2">GND</text>
</g>
<g font-size="1.8">
<text x="240.4" y="12.5">DISCLAIMER: This design is</text>
<text x="240.4" y="14.5">provided &quot;as is&quot; for reference</text>
<text x="240.4" y="16.5">purposes only, without warranty of</text>
<text x="240.4" y="18.5">any kind, express or implied. Sistemi</text>
<text x="240.4" y="20.5">assumes no liability for any damages</text>
<text x="240.4" y="22.5">arising from the use of this design.</text>
<text x="240.4" y="24.5">Verify all component values, ratings</text>
<text x="240.4" y="26.5">and connections before fabrication.</text>
</g>
</svg>
